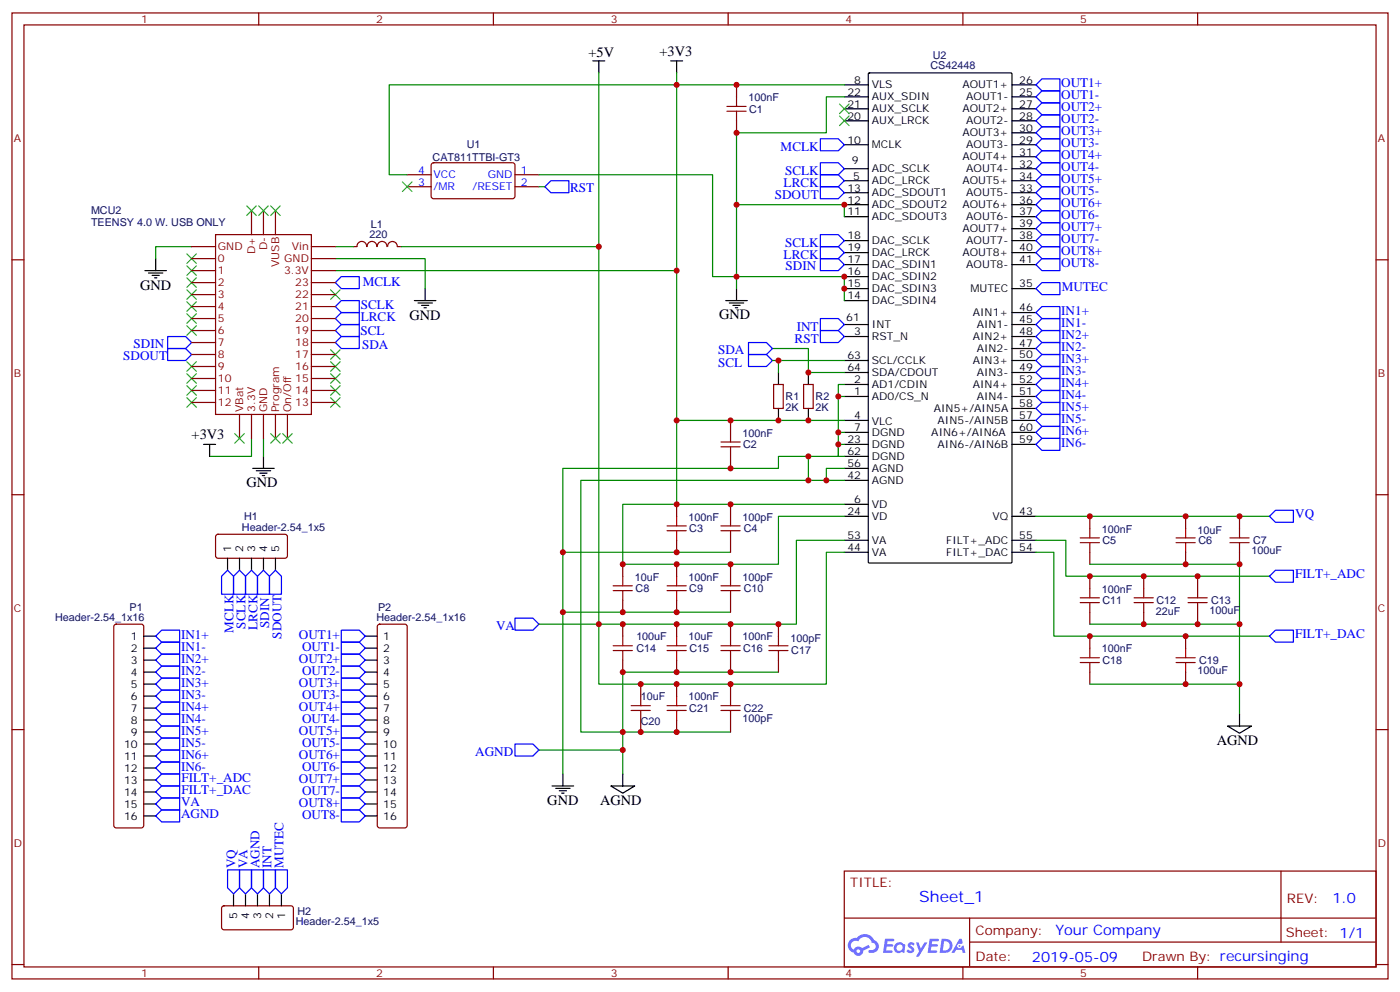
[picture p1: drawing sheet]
<svg xmlns="http://www.w3.org/2000/svg" width="412mm" height="292mm" viewBox="0 0 412 292" stroke-linecap="round" stroke-linejoin="round" font-family="sans-serif">
<g fill="none" stroke="#870000" stroke-width=".35">
<path d="M3.5 3.8h405.4v284.3h-405.4zM7.1 7.3h398.2v277.3h-398.2zM76.2 3.8v3.5M145.3 3.8v3.5M214.5 3.8v3.5M283.6 3.8v3.5M352.8 3.8v3.5M3.5 76.5h3.6M405.3 76.5h3.6M3.5 145.6h3.6M405.3 145.6h3.6M3.5 214.8h3.6"/>
<path d="M405.3 214.8h3.6M248.7 256.4h156.6v28.2h-156.6zM377.3 256.4v20.9M248.7 270.2h156.5M285.6 277.3h119.6M285.6 270.2v14.2M3.5 283.9h3.6M76.2 284.6v3.5M145.3 284.6v3.5M214.5 284.6v3.5M283.6 284.6v3.5M352.8 284.6v3.5"/>
<path d="M405.3 283.9h3.6"/>
</g>
<g fill="#5487ff">
<path d="M267.7 277.6a1.22 1.22 0 0 1 1.7 .2l-.4 .6a.47 .47 0 0 0-.3-.4 .47 .47 0 0 0-.5 .2l.1 .2a1.14 1.14 0 0 1 .8 1.8 1.14 1.14 0 0 1-1.9 0l-.2-.2 .5-.6 .7 .5a.29 .29 0 0 0 .3-.3 .29 .29 0 0 0-.2-.3 1.04 1.04 0 0 1-.6-1.7z"/>
<path d="M260.7 276.3h2.4l.3 .2-.2 .5-1.8 .1-.1 .8h1.5l.3 .4-.3 .4h-1.6l-.2 1.1h1.7l.2 .3-.2 .3-2.6 .1z"/>
<path d="M273.8 276.3h2.4l.3 .2-.1 .5-1.8 .1-.2 .8h1.6l.3 .4-.4 .4h-1.6l-.1 1.1h1.7l.2 .3-.2 .3-2.6 .1z"/>
<path d="M282.6 276.3h.7l.3 1.3-.6 .3a.69 .69 0 0 0-1 .3 .69 .69 0 0 0 .4 .9 .69 .69 0 0 0 .9-.6l.5-.2 .6 2.2h-.8l-.2-.9h-1.8l-.5 .9h-.8z"/>
<path d="M269.8 277.4h.8l.6 1.8 1.1-1.8h.9l-2.6 4.2h-.8l.9-1.5z"/>
<path d="M277.4 276.3l-.6 4.2h1.3a2.11 2.11 0 0 0 2.5-2.1 2.11 2.11 0 0 0-2.5-2.1zM278.1 277.1a1.39 1.39 0 0 1 1.7 1.4 1.39 1.39 0 0 1-1.8 1.3h-.3z"/>
<path d="M263.7 277.9a1.54 1.54 0 0 0-.1 2.2 1.54 1.54 0 0 0 2.2 .1l.6 .3 .3-2.3-.2-.3h-.4a1.49 1.49 0 0 0-2.4 0zM264 278.9a.94 .94 0 0 1 1.8 0 .94 .94 0 0 1-1.8 0z"/>
<path d="M250.4 276.7a2.18 2.18 0 0 0 1.1 3.7 1.44 1.44 0 0 0 1.6 .9 1.44 1.44 0 0 0 1.2-1.4l2-1.1-.5-.7-1.9 1a1.47 1.47 0 0 0-2.4 .4 1.39 1.39 0 0 1-.7-1.9 1.39 1.39 0 0 1 2-.5 2.12 2.12 0 0 1 2.2-1.3 2.12 2.12 0 0 1 1.9 1.7 1.14 1.14 0 0 1 1.1 1.4 1.14 1.14 0 0 1-1.7 .7 .43 .43 0 0 0-.5 .4 .43 .43 0 0 0 .4 .5 1.98 1.98 0 0 0 2.5-1.2 1.98 1.98 0 0 0-1.2-2.6 3.1 3.1 0 0 0-5.3-.6l-.9 .1zM252.3 280a.55 .55 0 0 1 1.1 0 .55 .55 0 0 1-1.1 0z"/>
<circle cx="282.6" cy="278.4" r=".26"/>
</g>
<path d="M255.8 21.6l.3-.2h41.6l.3 .2 .1 143.8-.4 .3h-41.6l-.3-.3z" fill="#fff" stroke="#000" stroke-width=".35"/>
<g fill="none" stroke="#000" stroke-width=".35">
<path d="M174.6 17.9h3.6M176.4 17.9v3.5M197.6 17.9h3.5M199.3 17.9v3.5M248.7 25h7.1M248.7 28.5h7.1M248.7 32h7.1M248.7 35.6h7.1M298.1 25h7.1M298.1 28.5h7.1M298.1 32h7.1M298.1 35.6h7.1"/>
<path d="M298.1 39.1h7.1M248.7 49.7h7.1M248.7 53.2h7.1M248.7 42.6h7.1M248.7 56.7h7.1M298.1 49.7h7.1M298.1 53.2h7.1M298.1 42.6h7.1M298.1 46.1h7.1M298.1 56.7h7.1M42.7 79.7h6.3M45.9 76.1v3.6"/>
<path d="M248.7 77.9h7.1M248.7 74.4h7.1M248.7 70.8h7.1M248.7 63.8h7.1M248.7 60.3h7.1M298.1 77.9h7.1M298.1 74.4h7.1M298.1 70.8h7.1M298.1 67.3h7.1M298.1 63.8h7.1M298.1 60.3h7.1M43.7 80.4h4.3"/>
<path d="M44.8 81.1h2.1M45.5 81.8h.7M122.1 88.5h6.3M123.1 89.2h4.3M124.2 89.9h2.1M124.9 90.6h.7M125.2 84.9v3.6M213.8 88.5h6.3M214.8 89.2h4.3M215.9 89.9h2.1M216.6 90.6h.7M217 84.9v3.6"/>
<path d="M248.7 95.5h7.1M248.7 84.9h7.1M248.7 88.5h7.1M248.7 99.1h7.1M248.7 81.4h7.1M298.1 95.5h7.1M298.1 92h7.1M298.1 84.9h7.1M298.1 99.1h7.1M229.3 109.6v3.6M238.1 109.6v3.6M248.7 109.6h7.1"/>
<path d="M248.7 113.2h7.1M248.7 106.1h7.1M248.7 116.7h7.1M298.1 109.6h7.1M298.1 113.2h7.1M298.1 106.1h7.1M298.1 102.6h7.1M298.1 116.7h7.1M60 130.8h3.5M61.7 130.8v3.5M74.4 137.9h6.4M75.5 138.6h4.2"/>
<path d="M76.6 139.3h2.1M77.3 140h.7M77.6 134.3v3.6M229.3 120.2v3.6M238.1 120.2v3.6M248.7 123.8h7.1M248.7 130.8h7.1M248.7 127.3h7.1M248.7 134.3h7.1M248.7 137.9h7.1M298.1 123.8h7.1M298.1 130.8h7.1"/>
<path d="M298.1 127.3h7.1M298.1 120.2h7.1M248.7 159h7.1M248.7 148.4h7.1M248.7 152h7.1M248.7 141.4h7.1M298.1 159h7.1M298.1 152h7.1M67 164.3v3.6M70.6 164.3v3.6M74.1 164.3v3.6M77.6 164.3v3.6"/>
<path d="M81.1 164.3v3.6M248.7 162.6h7.1M298.1 162.6h7.1M42.3 187.3h3.6M42.3 190.8h3.6M42.3 194.3h3.6M42.3 197.8h3.6M107.6 187.3h3.5M107.6 190.8h3.5M107.6 194.3h3.5M107.6 197.8h3.5M42.3 201.4h3.6"/>
<path d="M42.3 204.9h3.6M42.3 208.4h3.6M42.3 211.9h3.6M42.3 215.5h3.6M42.3 219h3.6M107.6 201.4h3.5M107.6 204.9h3.5M107.6 208.4h3.5M107.6 211.9h3.5M107.6 215.5h3.5M107.6 219h3.5M361.6 213.7h7.1l-3.6 2.1z"/>
<path d="M365.1 210.2v3.5M42.3 222.5h3.6M42.3 226.1h3.6M42.3 229.6h3.6M42.3 233.1h3.6M42.3 236.6h3.6M107.6 222.5h3.5M107.6 226.1h3.5M107.6 229.6h3.5M107.6 233.1h3.5M107.6 236.6h3.5M162.6 231.4h6.4"/>
<path d="M163.7 232.1h4.2M164.7 232.8h2.2M165.5 233.5h.7M165.8 227.8v3.6M179.9 231.4h7.1l-3.6 2.1zM183.4 227.8v3.6M42.3 240.2h3.6M107.6 240.2h3.5M68.8 263.1v3.5M72.3 263.1v3.5M75.8 263.1v3.5M79.4 263.1v3.5"/>
<path d="M82.9 263.1v3.5"/>
</g>
<g fill="none" stroke="#008700" stroke-width=".35">
<path d="M176.4 21.4v180h67v-38.8h5.3M199.3 21.4v127h49.4M248.7 25h-134v26.4h5.2M248.7 28.5h-5.3v10.6h-26.4v45.8M158.7 51.4h51.2v30h38.8v7.1M158.7 55h1.8M56.4 72.6h-10.5v3.5M98.8 76.1h26.4v8.8M98.8 72.6h5.3M98.8 79.7h100.5M118.2 72.6h58.2M217 60.3h31.7v3.5"/>
<path d="M227.5 102.6h10.6v7h10.6M227.5 106.1h21.2M229.3 106.1v3.5M246.9 116.7h1.8M248.7 113.2h-1.8v14.1M74.1 129v5.3h-12.4M77.6 129v5.3M199.3 123.8h49.4M238.1 134.3v7.1M248.7 127.3h-1.8v7h1.8M248.7 137.9h-5.3v3.5h5.3M248.7 130.8h-1.8v3.5h-17.6v3.6h-63.5v89.9"/>
<path d="M199.3 148.4h-15.9v17.7h45.9v-14.1h19.4M243.4 141.4h-72.3v74.1h12.3v12.3M248.7 159h-14.1v24.7h-75.9M305.2 152h68.7M305.2 159h8.8v10.6h59.9M165.8 162.6h49.4M305.2 162.6h5.2v24.7h63.5M321 166.1h44.1v44.1M165.8 180.2h49.4M229.3 197.8h-45.9v17.7h31.8M321 183.7h44.1M321 201.4h44.1"/>
<path d="M158.7 220.8h24.7"/>
</g>
<g fill="none" stroke="#a10000" stroke-width=".35">
<path d="M214.1 32.7h5.7M214.1 31.3h5.7M217 28.5v2.8M217 32.7v2.9M212.4 131.5h5.6M212.4 130.1h5.6M215.2 127.3v2.8M215.2 131.5v2.8M196.5 156.2h5.6M196.5 154.8h5.6M199.3 152v2.8M199.3 156.2v2.8"/>
<path d="M212.4 156.2h5.6M212.4 154.8h5.6M215.2 152v2.8M215.2 156.2v2.8M318.2 159.7h5.6M318.2 158.3h5.6M321 155.5v2.8M321 159.7v2.9M346.4 159.7h5.7M346.4 158.3h5.7M349.2 155.5v2.8M349.2 159.7v2.9"/>
<path d="M362.3 159.7h5.6M362.3 158.3h5.6M365.1 155.5v2.8M365.1 159.7v2.9M180.6 173.8h5.7M180.6 172.4h5.7M183.4 169.6v2.8M183.4 173.8v2.9M196.5 173.8h5.6M196.5 172.4h5.6M199.3 169.6v2.8M199.3 173.8v2.9"/>
<path d="M212.4 173.8h5.6M212.4 172.4h5.6M215.2 169.6v2.8M215.2 173.8v2.9M318.2 177.4h5.6M318.2 176h5.6M321 173.1v2.9M321 177.4v2.8M334.1 177.4h5.6M334.1 176h5.6M336.9 173.1v2.9M336.9 177.4v2.8"/>
<path d="M350 177.4h5.6M350 176h5.6M352.8 173.1v2.9M352.8 177.4v2.8M180.6 191.5h5.7M180.6 190.1h5.7M183.4 187.3v2.8M183.4 191.5v2.8M196.5 191.5h5.6M196.5 190.1h5.6M199.3 187.3v2.8M199.3 191.5v2.8"/>
<path d="M212.4 191.5h5.6M212.4 190.1h5.6M215.2 187.3v2.8M215.2 191.5v2.8M226.5 191.5h5.6M226.5 190.1h5.6M229.3 187.3v2.8M229.3 191.5v2.8M318.2 195h5.6M318.2 193.6h5.6M321 190.8v2.8M321 195v2.8"/>
<path d="M346.4 195h5.7M346.4 193.6h5.7M349.2 190.8v2.8M349.2 195v2.8M185.9 209.1h5.7M185.9 207.7h5.7M188.7 204.9v2.8M188.7 209.1v2.8M196.5 209.1h5.6M196.5 207.7h5.6M199.3 204.9v2.8M199.3 209.1v2.8"/>
<path d="M212.4 209.1h5.6M212.4 207.7h5.6M215.2 204.9v2.8M215.2 209.1v2.8"/>
</g>
<g fill="none" stroke="#870000" stroke-width=".35">
<path d="M217 25v3.5M217 35.6v3.5M119.9 51.4h7.1M119.9 55h7.1M127.2 48.1l.5-.2 23.6 .1 .4 .6-.1 9.5-.6 .4-23.6-.1-.4-.6v-9.2zM151.7 51.4h7M151.7 55h7M56.4 72.6h7.1M56.4 76.1h7.1M56.4 79.7h7.1M63.5 69.1h28.2v52.9h-28.2zM74.1 62v7.1"/>
<path d="M77.6 62v7.1M81.1 62v7.1M91.7 72.6h7.1M91.7 76.1h7.1M91.7 79.7h7.1M108 72.6a1.41 1.41 0 0 0-1.4-1.5 1.41 1.41 0 0 0-1.4 1.5h-1.1M108.2 72.6a1.41 1.41 0 0 1 1.4-1.5 1.41 1.41 0 0 1 1.4 1.5M111.1 72.6a1.41 1.41 0 0 1 1.5-1.5 1.41 1.41 0 0 1 1.4 1.5M114.2 72.6a1.41 1.41 0 0 1 1.4-1.5 1.41 1.41 0 0 1 1.4 1.5M117.1 72.6h1.1M56.4 83.2h7.1M56.4 86.7h7.1"/>
<path d="M56.4 90.2h7.1M56.4 93.8h7.1M56.4 97.3h7.1M91.7 83.2h7.1M91.7 86.7h7.1M91.7 90.2h7.1M91.7 93.8h7.1M91.7 97.3h7.1M56.4 100.8h7.1M56.4 104.4h7.1M56.4 107.9h7.1M56.4 111.4h7.1"/>
<path d="M56.4 114.9h7.1M56.4 118.5h7.1M91.7 100.8h7.1M91.7 104.4h7.1M91.7 107.9h7.1M91.7 111.4h7.1M91.7 114.9h7.1M91.7 118.5h7.1M227.9 113.2h2.8v7h-2.8zM236.7 113.2h2.8v7h-2.8zM70.6 122v7M74.1 122v7"/>
<path d="M77.6 122v7M81.1 122v7M84.7 122v7M215.2 123.8v3.5M215.2 134.3v3.6M63.7 157.5l.5-.2h20l.5 .7-.1 5.9-.6 .4h-20.1l-.4-.7v-5.6zM199.3 148.4v3.6M199.3 159v3.6M215.2 148.4v3.6M215.2 159v3.6M321 152v3.5M349.2 152v3.5"/>
<path d="M365.1 152v3.5M183.4 166.1v3.5M183.4 176.7v3.5M199.3 166.1v3.5M199.3 176.7v3.5M215.2 166.1v3.5M215.2 176.7v3.5M321 162.6v3.5M321 169.6v3.5M336.9 169.6v3.5M349.2 162.6v3.5M352.8 169.6v3.5"/>
<path d="M365.1 162.6v3.5M33.7 183.9l.5-.2h7.4l.5 .2 .2 .5v58.6l-.2 .5-.5 .2h-7.4l-.5-.2-.2-.5v-58.6zM111.4 183.9l.4-.2h7.4l.5 .2 .2 .5v58.6l-.2 .5-.5 .2h-7.4l-.5-.2-.2-.5v-58.6zM183.4 183.7v3.6M183.4 194.3v3.5M199.3 183.7v3.6M199.3 194.3v3.5M215.2 183.7v3.6M215.2 194.3v3.5M229.3 183.7v3.6M229.3 194.3v3.5M321 180.2v3.5"/>
<path d="M321 187.3v3.5M321 197.8v3.6M336.9 180.2v3.5M349.2 187.3v3.5M349.2 197.8v3.6M352.8 180.2v3.5M188.7 201.4v3.5M188.7 211.9v3.6M199.3 201.4v3.5M199.3 211.9v3.6M215.2 201.4v3.5M215.2 211.9v3.6"/>
<path d="M65.5 266.8l.5-.2 20 .1 .4 .6v6l-.7 .4-20-.1-.4-.6v-5.7z"/>
</g>
<g fill="none" stroke="#00f" stroke-width=".35">
<path d="M305.2 25l1.7-1.8h5.3v3.5h-5.3zM305.2 28.5l1.7-1.8h5.3v3.6h-5.3zM306.9 30.3h5.3v3.5h-5.3l-1.7-1.8zM306.9 33.8h5.3v3.5h-5.3l-1.7-1.7zM306.9 37.3h5.3v3.6h-5.3l-1.7-1.8zM160.5 55l1.8-1.8h5.3v3.5h-5.3zM241.7 40.9h5.2l1.8 1.7-1.8 1.8h-5.2zM241.7 47.9h5.2l1.8 1.8-1.8 1.7h-5.2zM241.7 51.4h5.2l1.8 1.8-1.8 1.8h-5.2zM241.7 55h5.2l1.8 1.7-1.8 1.8h-5.2zM305.2 46.1l1.7-1.7h5.3v3.5h-5.3zM305.2 53.2l1.7-1.8h5.3v3.6h-5.3z"/>
<path d="M306.9 40.9h5.3v3.5h-5.3l-1.7-1.8zM306.9 47.9h5.3v3.5h-5.3l-1.7-1.7zM306.9 55h5.3v3.5h-5.3l-1.7-1.8zM241.7 76.1h5.2l1.8 1.8-1.8 1.8h-5.2zM241.7 69.1h5.2l1.8 1.7-1.8 1.8h-5.2zM241.7 72.6h5.2l1.8 1.8-1.8 1.7h-5.2zM305.2 60.3l1.7-1.8h5.3v3.5h-5.3zM305.2 67.3l1.7-1.8h5.3v3.6h-5.3zM305.2 77.9l1.7-1.8h5.3v3.6h-5.3zM306.9 62h5.3v3.5h-5.3l-1.7-1.7zM306.9 69.1h5.3v3.5h-5.3l-1.7-1.8zM306.9 72.6h5.3v3.5h-5.3l-1.7-1.7z"/>
<path d="M49.4 99.1h5.3l1.7 1.7-1.7 1.8h-5.3zM98.8 83.2l1.7-1.8h5.3v3.5h-5.3zM98.8 93.8l1.7-1.8h5.3v3.5h-5.3zM98.8 97.3l1.7-1.8h5.3v3.6h-5.3zM100.5 88.5h5.3v3.5h-5.3l-1.7-1.8zM241.7 93.8h5.2l1.8 1.7-1.8 1.8h-5.2zM241.7 97.3h5.2l1.8 1.8-1.8 1.7h-5.2zM305.2 92l1.7-1.8h5.3v3.6h-5.3zM305.2 99.1l1.7-1.8h5.3v3.5h-5.3zM305.2 84.9l1.7-1.7h5.3v3.5h-5.3zM306.9 93.8h5.3v3.5h-5.3l-1.7-1.8zM49.4 102.6h5.3l1.7 1.8-1.7 1.7h-5.3z"/>
<path d="M98.8 100.8l1.7-1.7h5.3v3.5h-5.3zM220.5 100.8h5.3l1.7 1.8-1.7 1.8h-5.3zM220.5 104.4h5.3l1.7 1.7-1.7 1.8h-5.3zM305.2 106.1l1.7-1.7h5.3v3.5h-5.3zM305.2 109.6l1.7-1.7h5.3v3.5h-5.3zM305.2 113.2l1.7-1.8h5.3v3.5h-5.3zM306.9 100.8h5.3v3.6h-5.3l-1.7-1.8zM306.9 114.9h5.3v3.6h-5.3l-1.7-1.8zM305.2 120.2l1.7-1.7h5.3v3.5h-5.3zM305.2 127.3l1.7-1.8h5.3v3.5h-5.3zM306.9 122h5.3v3.5h-5.3l-1.7-1.7zM306.9 129h5.3v3.6h-5.3l-1.7-1.8z"/>
<path d="M373.9 152l1.8-1.8h5.3v3.5h-5.3zM67 167.9l1.8 1.7v5.3h-3.5v-5.3zM70.6 167.9l1.7 1.7v5.3h-3.5v-5.3zM74.1 167.9l1.7 1.7v5.3h-3.5v-5.3zM77.6 167.9l1.8 1.7v5.3h-3.6v-5.3zM81.1 167.9l1.8 1.7v5.3h-3.5v-5.3zM373.9 169.6l1.8-1.7h5.3v3.5h-5.3zM45.9 187.3l1.7-1.8h5.3v3.5h-5.3zM45.9 190.8l1.7-1.8h5.3v3.5h-5.3zM47.6 192.5h5.3v3.6h-5.3l-1.7-1.8zM47.6 196.1h5.3v3.5h-5.3l-1.7-1.8zM47.6 199.6h5.3v3.5h-5.3l-1.7-1.7z"/>
<path d="M100.5 185.5h5.3l1.8 1.8-1.8 1.7h-5.3zM100.5 189h5.3l1.8 1.8-1.8 1.7h-5.3zM100.5 192.5h5.3l1.8 1.8-1.8 1.8h-5.3zM100.5 196.1h5.3l1.8 1.7-1.8 1.8h-5.3zM100.5 199.6h5.3l1.8 1.8-1.8 1.7h-5.3zM151.7 182h5.3l1.7 1.7-1.7 1.8h-5.3zM373.9 187.3l1.8-1.8h5.3v3.5h-5.3zM45.9 204.9l1.7-1.8h5.3v3.6h-5.3zM45.9 208.4l1.7-1.7h5.3v3.5h-5.3zM45.9 211.9l1.7-1.7h5.3v3.5h-5.3zM45.9 215.5l1.7-1.8h5.3v3.5h-5.3zM45.9 219l1.7-1.8h5.3v3.6h-5.3z"/>
<path d="M100.5 203.1h5.3l1.8 1.8-1.8 1.8h-5.3zM100.5 206.7h5.3l1.8 1.7-1.8 1.8h-5.3zM100.5 210.2h5.3l1.8 1.7-1.8 1.8h-5.3zM100.5 213.7h5.3l1.8 1.8-1.8 1.7h-5.3zM100.5 217.2h5.3l1.8 1.8-1.8 1.8h-5.3zM151.7 219h5.3l1.7 1.8-1.7 1.7h-5.3zM45.9 222.5l1.7-1.7h5.3v3.5h-5.3zM45.9 226.1l1.7-1.8h5.3v3.5h-5.3zM45.9 236.6l1.7-1.7h5.3v3.5h-5.3zM45.9 229.6l1.7-1.8h5.3v3.6h-5.3zM45.9 233.1l1.7-1.7h5.3v3.5h-5.3zM100.5 220.8h5.3l1.8 1.7-1.8 1.8h-5.3z"/>
<path d="M100.5 224.3h5.3l1.8 1.8-1.8 1.7h-5.3zM100.5 227.8h5.3l1.8 1.8-1.8 1.8h-5.3zM100.5 231.4h5.3l1.8 1.7-1.8 1.8h-5.3zM100.5 234.9h5.3l1.8 1.7-1.8 1.8h-5.3zM100.5 238.4h5.3l1.8 1.8-1.8 1.7h-5.3zM45.9 240.2l1.7-1.8h5.3v3.5h-5.3zM67 256h3.6v5.3l-1.8 1.8-1.8-1.8zM70.6 256h3.5v5.3l-1.8 1.8-1.7-1.8zM74.1 256h3.5v5.3l-1.8 1.8-1.7-1.8zM77.6 256h3.5v5.3l-1.7 1.8-1.8-1.8zM81.1 256h3.6v5.3l-1.8 1.8-1.8-1.8z"/>
</g>
<g fill="none" stroke="#3c3" stroke-width=".35">
<path d="M247.3 30.6l2.8 2.8M247.3 34.1l2.8 2.9M250.1 30.6l-2.8 2.8M250.1 34.1l-2.8 2.9M118.5 53.6l2.9 2.8M121.4 53.6l-2.9 2.8M55 74.7l2.9 2.8M55 78.2l2.9 2.9M57.9 74.7l-2.9 2.8M57.9 78.2l-2.9 2.9M72.7 60.6l2.8 2.8M75.5 60.6l-2.8 2.8"/>
<path d="M76.2 60.6l2.8 2.8M79 60.6l-2.8 2.8M79.7 60.6l2.8 2.8M82.5 60.6l-2.8 2.8M55 81.8l2.9 2.8M55 85.3l2.9 2.8M55 88.8l2.9 2.9M55 92.4l2.9 2.8M55 95.9l2.9 2.8M57.9 81.8l-2.9 2.8M57.9 85.3l-2.9 2.8M57.9 88.8l-2.9 2.9"/>
<path d="M57.9 92.4l-2.9 2.8M57.9 95.9l-2.9 2.8M97.4 85.3l2.8 2.8M100.2 85.3l-2.8 2.8M55 106.5l2.9 2.8M55 110l2.9 2.8M55 113.5l2.9 2.8M55 117.1l2.9 2.8M57.9 106.5l-2.9 2.8M57.9 110l-2.9 2.8M57.9 113.5l-2.9 2.8M57.9 117.1l-2.9 2.8"/>
<path d="M97.4 117.1l2.8 2.8M97.4 113.5l2.8 2.8M97.4 110l2.8 2.8M97.4 106.5l2.8 2.8M97.4 102.9l2.8 2.9M100.2 117.1l-2.8 2.8M100.2 113.5l-2.8 2.8M100.2 110l-2.8 2.8M100.2 106.5l-2.8 2.8M100.2 102.9l-2.8 2.9M69.1 127.6l2.9 2.9M72 127.6l-2.9 2.9"/>
<path d="M79.7 127.6l2.8 2.9M82.5 127.6l-2.8 2.9M83.3 127.6l2.8 2.9M86.1 127.6l-2.8 2.9"/>
</g>
<g fill="#c00">
<circle cx="365.1" cy="166.1" r=".88"/>
<circle cx="365.1" cy="152" r=".88"/>
<circle cx="238.1" cy="134.3" r=".88"/>
<circle cx="238.1" cy="141.4" r=".88"/>
<circle cx="188.7" cy="201.4" r=".88"/>
<circle cx="188.7" cy="215.5" r=".88"/>
<circle cx="176.4" cy="72.6" r=".88"/>
<circle cx="183.4" cy="220.8" r=".88"/>
<circle cx="199.3" cy="197.8" r=".88"/>
<circle cx="199.3" cy="183.7" r=".88"/>
<circle cx="215.2" cy="183.7" r=".88"/>
<circle cx="215.2" cy="197.8" r=".88"/>
<circle cx="229.3" cy="183.7" r=".88"/>
<circle cx="229.3" cy="106.1" r=".88"/>
<circle cx="246.9" cy="116.7" r=".88"/>
<circle cx="238.1" cy="123.8" r=".88"/>
<circle cx="248.7" cy="81.4" r=".88"/>
<circle cx="248.7" cy="84.9" r=".88"/>
<circle cx="248.7" cy="60.3" r=".88"/>
<circle cx="321" cy="187.3" r=".88"/>
<circle cx="321" cy="169.6" r=".88"/>
<circle cx="321" cy="152" r=".88"/>
<circle cx="165.8" cy="180.2" r=".88"/>
<circle cx="165.8" cy="162.6" r=".88"/>
<circle cx="176.4" cy="183.7" r=".88"/>
<circle cx="199.3" cy="201.4" r=".88"/>
<circle cx="217" cy="25" r=".88"/>
<circle cx="199.3" cy="25" r=".88"/>
<circle cx="215.2" cy="123.8" r=".88"/>
<circle cx="199.3" cy="123.8" r=".88"/>
<circle cx="183.4" cy="166.1" r=".88"/>
<circle cx="199.3" cy="148.4" r=".88"/>
<circle cx="215.2" cy="137.9" r=".88"/>
<circle cx="215.2" cy="148.4" r=".88"/>
<circle cx="215.2" cy="166.1" r=".88"/>
<circle cx="199.3" cy="166.1" r=".88"/>
<circle cx="215.2" cy="201.4" r=".88"/>
<circle cx="199.3" cy="215.5" r=".88"/>
<circle cx="183.4" cy="215.5" r=".88"/>
<circle cx="199.3" cy="162.6" r=".88"/>
<circle cx="199.3" cy="180.2" r=".88"/>
<circle cx="183.4" cy="180.2" r=".88"/>
<circle cx="243.4" cy="141.4" r=".88"/>
<circle cx="349.3" cy="166.1" r=".88"/>
<circle cx="365.1" cy="183.7" r=".88"/>
<circle cx="365.1" cy="201.4" r=".88"/>
<circle cx="349.3" cy="201.4" r=".88"/>
<circle cx="229.3" cy="123.8" r=".88"/>
<circle cx="238.1" cy="109.6" r=".88"/>
<circle cx="217" cy="81.4" r=".88"/>
<circle cx="217" cy="60.3" r=".88"/>
<circle cx="246.9" cy="130.8" r=".88"/>
<circle cx="246.9" cy="127.3" r=".88"/>
<circle cx="217" cy="39.1" r=".88"/>
<circle cx="183.4" cy="183.7" r=".88"/>
<circle cx="183.4" cy="197.8" r=".88"/>
<circle cx="349.3" cy="187.3" r=".88"/>
<circle cx="349.3" cy="152" r=".88"/>
<circle cx="199.3" cy="79.7" r=".88"/>
<circle cx="336.9" cy="169.6" r=".88"/>
<circle cx="336.9" cy="183.7" r=".88"/>
<circle cx="352.8" cy="169.6" r=".88"/>
<circle cx="352.8" cy="183.7" r=".88"/>
</g>
<text font-size="4.6" fill="#00f" x="270.8" y="265.4">Sheet_1</text>
<g font-size="4.2">
<text x="173.3" y="16.7">+5V</text>
<text x="194.3" y="16.4">+3V3</text>
<text x="41.3" y="85.3">GND</text>
<text x="120.6" y="94.1">GND</text>
<text x="211.8" y="93.9">GND</text>
<text x="56.4" y="129.2">+3V3</text>
<text x="72.6" y="143.4">GND</text>
<text x="358.4" y="219.4">AGND</text>
<text x="161.2" y="237">GND</text>
<text x="176.7" y="237">AGND</text>
</g>
<g font-size="4.2" fill="#00f">
<text x="392.5" y="265.7">1.0</text>
<text x="310.9" y="275.2">Your Company</text>
<text x="304" y="283">2019-05-09</text>
</g>
<g font-size="3.9" fill="#00f">
<text x="312.6" y="25.7">OUT1+</text>
<text x="312.6" y="29.3">OUT1-</text>
<text x="312.6" y="32.8">OUT2+</text>
<text x="312.6" y="36.3">OUT2-</text>
<text x="312.6" y="39.8">OUT3+</text>
<text x="229.9" y="44.4">MCLK</text>
<text x="312.6" y="43.4">OUT3-</text>
<text x="312.6" y="46.9">OUT4+</text>
<text x="231.3" y="51.4">SCLK</text>
<text x="312.6" y="50.4">OUT4-</text>
<text x="312.6" y="54">OUT5+</text>
<text x="167.9" y="56.4">RST</text>
<text x="228.2" y="58.5">SDOUT</text>
<text x="230.8" y="55">LRCK</text>
<text x="312.6" y="57.5">OUT5-</text>
<text x="312.6" y="61">OUT6+</text>
<text x="312.6" y="64.5">OUT6-</text>
<text x="312.6" y="68.1">OUT7+</text>
<text x="312.6" y="71.6">OUT7-</text>
<text x="230.8" y="76.1">LRCK</text>
<text x="231.3" y="72.6">SCLK</text>
<text x="312.6" y="75.1">OUT8+</text>
<text x="231.4" y="79.5">SDIN</text>
<text x="312.6" y="78.7">OUT8-</text>
<text x="106.9" y="84.2">MCLK</text>
<text x="312.7" y="85.5">MUTEC</text>
<text x="106.3" y="90.9">SCLK</text>
<text x="106.3" y="94.5">LRCK</text>
<text x="312.6" y="92.8">IN1+</text>
<text x="106.2" y="98.7">SCL</text>
<text x="234.1" y="100.8">RST</text>
<text x="234.7" y="97.3">INT</text>
<text x="312.6" y="96.3">IN1-</text>
<text x="312.6" y="99.8">IN2+</text>
<text x="36.3" y="106.1">SDOUT</text>
<text x="39.4" y="102.5">SDIN</text>
<text x="106.7" y="102.6">SDA</text>
<text x="211.5" y="104.2">SDA</text>
<text x="312.6" y="103.3">IN2-</text>
<text x="312.6" y="106.9">IN3+</text>
<text x="211.5" y="108">SCL</text>
<text x="312.6" y="110.4">IN3-</text>
<text x="312.6" y="113.9">IN4+</text>
<text x="312.6" y="117.5">IN4-</text>
<text x="312.6" y="121">IN5+</text>
<text x="312.6" y="124.5">IN5-</text>
<text x="312.6" y="128">IN6+</text>
<text x="312.6" y="131.6">IN6-</text>
<text x="381.5" y="152.6">VQ</text>
<text x="381.5" y="170.2">FILT+_ADC</text>
<text x="72.3" y="185" transform="rotate(-90 72.3 185)">SCLK</text>
<text x="75.8" y="185.5" transform="rotate(-90 75.8 185.5)">LRCK</text>
<text x="79.2" y="184.9" transform="rotate(-90 79.2 184.9)">SDIN</text>
<text x="146.1" y="185.5">VA</text>
<text x="53.3" y="188">IN1+</text>
<text x="53.3" y="191.5">IN1-</text>
<text x="68.8" y="186.3" transform="rotate(-90 68.8 186.3)">MCLK</text>
<text x="82.9" y="187.9" transform="rotate(-90 82.9 187.9)">SDOUT</text>
<text x="88.1" y="188">OUT1+</text>
<text x="89" y="191.5">OUT1-</text>
<text x="381.5" y="187.9">FILT+_DAC</text>
<text x="53.3" y="195.1">IN2+</text>
<text x="88.1" y="195.1">OUT2+</text>
<text x="53.3" y="198.6">IN2-</text>
<text x="53.3" y="202.1">IN3+</text>
<text x="88.1" y="202.1">OUT3+</text>
<text x="89" y="198.6">OUT2-</text>
<text x="53.3" y="205.7">IN3-</text>
<text x="53.3" y="209.2">IN4+</text>
<text x="88.1" y="209.2">OUT4+</text>
<text x="89" y="205.7">OUT3-</text>
<text x="53.3" y="212.7">IN4-</text>
<text x="89" y="212.7">OUT4-</text>
<text x="53.3" y="216.2">IN5+</text>
<text x="53.3" y="219.8">IN5-</text>
<text x="88.1" y="216.2">OUT5+</text>
<text x="89" y="219.8">OUT5-</text>
<text x="53.3" y="223.3">IN6+</text>
<text x="53.3" y="226.8">IN6-</text>
<text x="88.1" y="223.3">OUT6+</text>
<text x="89" y="226.8">OUT6-</text>
<text x="140" y="222.5">AGND</text>
<text x="53.5" y="230.2">FILT+_ADC</text>
<text x="53.5" y="233.7">FILT+_DAC</text>
<text x="88.1" y="230.3">OUT7+</text>
<text x="89" y="233.9">OUT7-</text>
<text x="53.4" y="237.2">VA</text>
<text x="88.1" y="237.4">OUT8+</text>
<text x="53.4" y="240.8">AGND</text>
<text x="89" y="240.9">OUT8-</text>
<text x="69.4" y="255.5" transform="rotate(-90 69.4 255.5)">VQ</text>
<text x="72.9" y="255.6" transform="rotate(-90 72.9 255.6)">VA</text>
<text x="76.4" y="255.6" transform="rotate(-90 76.4 255.6)">AGND</text>
<text x="80" y="255.6" transform="rotate(-90 80 255.6)">INT</text>
<text x="83.5" y="255.5" transform="rotate(-90 83.5 255.5)">MUTEC</text>
</g>
<g font-size="3.9" fill="#800">
<text x="250.5" y="261">TITLE:</text>
<text x="379.1" y="265.7">REV:</text>
<text x="287.4" y="275.2">Company:</text>
<text x="378.7" y="275.8">Sheet: 1/1</text>
<text x="287.4" y="282.9">Date:</text>
<text x="336.4" y="282.9">Drawn By: recursinging</text>
</g>
<g font-size="3.2" fill="#800">
<text x="41.6" y="6.8">1</text>
<text x="110.8" y="6.8">2</text>
<text x="179.9" y="6.8">3</text>
<text x="249.1" y="6.8">4</text>
<text x="318.2" y="6.8">5</text>
<text x="4.1" y="41.9">A</text>
<text x="405.9" y="41.9">A</text>
<text x="64.2" y="73.7">GND</text>
<text x="64.2" y="77.2">0</text>
<text x="75.1" y="74.8" transform="rotate(-90 75.1 74.8)">D+</text>
<text x="78.7" y="73.7" transform="rotate(-90 78.7 73.7)">D-</text>
<text x="83.7" y="77.2">GND</text>
<text x="86" y="73.7">Vin</text>
<text x="64.2" y="80.7">1</text>
<text x="82.2" y="78.6" transform="rotate(-90 82.2 78.6)">VUSB</text>
<text x="83.7" y="80.7">3.3V</text>
<text x="64.2" y="84.2">2</text>
<text x="64.2" y="87.8">3</text>
<text x="87" y="87.8">22</text>
<text x="87" y="84.2">23</text>
<text x="64.2" y="91.3">4</text>
<text x="64.2" y="94.8">5</text>
<text x="87" y="94.8">20</text>
<text x="87" y="91.3">21</text>
<text x="64.2" y="98.4">6</text>
<text x="64.2" y="101.9">7</text>
<text x="87" y="101.9">18</text>
<text x="87" y="98.4">19</text>
<text x="64.2" y="105.4">8</text>
<text x="87" y="105.4">17</text>
<text x="4.1" y="111.1">B</text>
<text x="64.2" y="108.9">9</text>
<text x="64.2" y="112.5">10</text>
<text x="87" y="112.5">15</text>
<text x="87" y="108.9">16</text>
<text x="405.9" y="111.1">B</text>
<text x="64.2" y="116">11</text>
<text x="64.2" y="119.5">12</text>
<text x="87" y="119.5">13</text>
<text x="87" y="116">14</text>
<text x="71.6" y="121.3" transform="rotate(-90 71.6 121.3)">VBat</text>
<text x="75.1" y="121.3" transform="rotate(-90 75.1 121.3)">3.3V</text>
<text x="78.7" y="121.3" transform="rotate(-90 78.7 121.3)">GND</text>
<text x="82.2" y="121.3" transform="rotate(-90 82.2 121.3)">Program</text>
<text x="85.7" y="121.3" transform="rotate(-90 85.7 121.3)">On/Off</text>
<text x="4.1" y="180.2">C</text>
<text x="405.9" y="180.2">C</text>
<text x="4.1" y="249.3">D</text>
<text x="405.9" y="249.3">D</text>
<text x="41.6" y="287.6">1</text>
<text x="110.8" y="287.6">2</text>
<text x="179.9" y="287.6">3</text>
<text x="249.1" y="287.6">4</text>
<text x="318.2" y="287.6">5</text>
</g>
<g font-size="3.2" fill="#000080">
<text x="274.8" y="17.3">U2</text>
<text x="274.1" y="20.4">CS42448</text>
<text x="220.5" y="29.8">100nF</text>
<text x="220.7" y="33.2">C1</text>
<text x="127.4" y="47.4">CAT811TTBI-GT3</text>
<text x="137.5" y="43.6">U1</text>
<text x="26.8" y="63.1">MCU2</text>
<text x="26.8" y="66.6">TEENSY 4.0 W. USB ONLY</text>
<text x="108.8" y="70">220</text>
<text x="109.3" y="67.1">L1</text>
<text x="231.4" y="117.8">R1</text>
<text x="240.2" y="117.8">R2</text>
<text x="231.4" y="121.1">2K</text>
<text x="240.2" y="121.1">2K</text>
<text x="218.7" y="128.5">100nF</text>
<text x="218.9" y="132">C2</text>
<text x="71.9" y="153.1">H1</text>
<text x="202.8" y="153.2">100nF</text>
<text x="218.7" y="153.2">100pF</text>
<text x="71.3" y="156.2">Header-2.54_1x5</text>
<text x="203" y="156.7">C3</text>
<text x="219.1" y="156.6">C4</text>
<text x="324.6" y="156.8">100nF</text>
<text x="324.7" y="160.2">C5</text>
<text x="352.8" y="157.1">10uF</text>
<text x="353" y="160.2">C6</text>
<text x="369.1" y="160.2">C7</text>
<text x="368.7" y="163.1">100uF</text>
<text x="187" y="170.9">10uF</text>
<text x="202.8" y="170.9">100nF</text>
<text x="218.7" y="170.9">100pF</text>
<text x="38.2" y="179.7">P1</text>
<text x="111.4" y="179.7">P2</text>
<text x="187.2" y="174.3">C8</text>
<text x="203" y="174.3">C9</text>
<text x="219.1" y="174.2">C10</text>
<text x="324.6" y="174.4">100nF</text>
<text x="324.7" y="177.8">C11</text>
<text x="340.7" y="177.8">C12</text>
<text x="356.8" y="177.8">C13</text>
<text x="16.3" y="182.7">Header-2.54_1x16</text>
<text x="110.9" y="182.7">Header-2.54_1x16</text>
<text x="340.4" y="181">22uF</text>
<text x="356.3" y="180.8">100uF</text>
<text x="187.4" y="188.3">100uF</text>
<text x="187.4" y="192">C14</text>
<text x="202.8" y="188.5">10uF</text>
<text x="203.1" y="191.9">C15</text>
<text x="218.7" y="188.5">100nF</text>
<text x="218.9" y="191.9">C16</text>
<text x="232.8" y="188.9">100pF</text>
<text x="233.1" y="192.4">C17</text>
<text x="324.6" y="192">100nF</text>
<text x="324.7" y="195.5">C18</text>
<text x="353.3" y="195.5">C19</text>
<text x="352.8" y="198.4">100uF</text>
<text x="188.7" y="206.1">10uF</text>
<text x="202.8" y="206.2">100nF</text>
<text x="203" y="209.6">C21</text>
<text x="219.1" y="209.5">C22</text>
<text x="188.7" y="213.5">C20</text>
<text x="218.7" y="212.7">100pF</text>
<text x="87.6" y="269.2">H2</text>
<text x="87.1" y="272.2">Header-2.54_1x5</text>
</g>
<g font-size="3.2">
<text x="249.6" y="28.2">22</text>
<text x="251.6" y="24.6">8</text>
<text x="256.8" y="26">VLS</text>
<text x="256.8" y="29.6">AUX_SDIN</text>
<text x="283.5" y="26">AOUT1+</text>
<text x="284.6" y="29.6">AOUT1-</text>
<text x="300.2" y="24.6">26</text>
<text x="300.2" y="28.2">25</text>
<text x="249.6" y="31.7">21</text>
<text x="249.6" y="35.2">20</text>
<text x="256.8" y="33.1">AUX_SCLK</text>
<text x="283.5" y="33.1">AOUT2+</text>
<text x="300.2" y="31.7">27</text>
<text x="300.2" y="35.2">28</text>
<text x="256.8" y="36.6">AUX_LRCK</text>
<text x="283.5" y="40.1">AOUT3+</text>
<text x="284.6" y="36.6">AOUT2-</text>
<text x="300.2" y="38.7">30</text>
<text x="249.6" y="42.3">10</text>
<text x="256.8" y="43.7">MCLK</text>
<text x="283.5" y="47.2">AOUT4+</text>
<text x="284.6" y="43.7">AOUT3-</text>
<text x="300.2" y="42.3">29</text>
<text x="300.2" y="45.8">31</text>
<text x="250.9" y="48.3">9</text>
<text x="251.3" y="52.8">5</text>
<text x="256.8" y="50.7">ADC_SCLK</text>
<text x="284.6" y="50.7">AOUT4-</text>
<text x="300.2" y="49.3">32</text>
<text x="300.2" y="52.8">34</text>
<text x="249.6" y="56.4">13</text>
<text x="249.6" y="59.9">12</text>
<text x="256.8" y="54.3">ADC_LRCK</text>
<text x="256.8" y="57.8">ADC_SDOUT1</text>
<text x="283.5" y="54.3">AOUT5+</text>
<text x="284.6" y="57.8">AOUT5-</text>
<text x="300.2" y="59.9">36</text>
<text x="300.2" y="56.4">33</text>
<text x="249.6" y="63.4">11</text>
<text x="256.8" y="61.3">ADC_SDOUT2</text>
<text x="256.8" y="64.8">ADC_SDOUT3</text>
<text x="283.5" y="61.3">AOUT6+</text>
<text x="284.6" y="64.8">AOUT6-</text>
<text x="300.2" y="63.4">37</text>
<text x="249.6" y="70.5">18</text>
<text x="256.8" y="71.9">DAC_SCLK</text>
<text x="283.5" y="68.4">AOUT7+</text>
<text x="284.6" y="71.9">AOUT7-</text>
<text x="300.2" y="70.5">38</text>
<text x="300.2" y="67">39</text>
<text x="249.6" y="74">19</text>
<text x="249.6" y="77.5">17</text>
<text x="256.8" y="75.4">DAC_LRCK</text>
<text x="283.5" y="75.4">AOUT8+</text>
<text x="300.2" y="77.5">41</text>
<text x="300.2" y="74">40</text>
<text x="249.6" y="81.1">16</text>
<text x="256.8" y="79">DAC_SDIN1</text>
<text x="256.8" y="82.5">DAC_SDIN2</text>
<text x="284.6" y="79">AOUT8-</text>
<text x="249.6" y="84.6">15</text>
<text x="249.6" y="88.1">14</text>
<text x="256.8" y="86">DAC_SDIN3</text>
<text x="256.8" y="89.5">DAC_SDIN4</text>
<text x="285.9" y="86">MUTEC</text>
<text x="300.2" y="84.6">35</text>
<text x="249.3" y="94.5">61</text>
<text x="286.5" y="93.1">AIN1+</text>
<text x="300.2" y="95.2">45</text>
<text x="300.2" y="91.7">46</text>
<text x="251.6" y="98.7">3</text>
<text x="256.8" y="96.6">INT</text>
<text x="256.8" y="100.1">RST_N</text>
<text x="286.5" y="100.1">AIN2+</text>
<text x="287.7" y="96.6">AIN1-</text>
<text x="300.2" y="98.7">48</text>
<text x="249.6" y="105.8">63</text>
<text x="256.8" y="107.2">SCL/CCLK</text>
<text x="286.5" y="107.2">AIN3+</text>
<text x="287.7" y="103.6">AIN2-</text>
<text x="300.2" y="105.4">50</text>
<text x="300.2" y="102.2">47</text>
<text x="249.6" y="109.3">64</text>
<text x="251.6" y="112.8">2</text>
<text x="256.8" y="110.7">SDA/CDOUT</text>
<text x="287.7" y="110.7">AIN3-</text>
<text x="300.2" y="109.3">49</text>
<text x="300.2" y="112.8">52</text>
<text x="251.6" y="116.3">1</text>
<text x="256.8" y="114.2">AD1/CDIN</text>
<text x="256.8" y="117.8">AD0/CS_N</text>
<text x="286.5" y="114.2">AIN4+</text>
<text x="287.7" y="117.8">AIN4-</text>
<text x="300.2" y="119.9">58</text>
<text x="300.2" y="116.3">51</text>
<text x="251.6" y="123.4">4</text>
<text x="256.8" y="125.2">VLC</text>
<text x="275" y="121.3">AIN5+/AIN5A</text>
<text x="276.2" y="124.8">AIN5-/AIN5B</text>
<text x="300.2" y="123.4">57</text>
<text x="249.6" y="130.5">23</text>
<text x="251.6" y="126.9">7</text>
<text x="256.8" y="131.9">DGND</text>
<text x="256.8" y="128.3">DGND</text>
<text x="274.3" y="128.3">AIN6+/AIN6A</text>
<text x="276.2" y="131.9">AIN6-/AIN6B</text>
<text x="300.2" y="130.5">59</text>
<text x="300.2" y="126.9">60</text>
<text x="249.6" y="134">62</text>
<text x="249.6" y="137.5">56</text>
<text x="256.8" y="135.4">DGND</text>
<text x="249.6" y="141">42</text>
<text x="256.8" y="142.5">AGND</text>
<text x="256.8" y="138.9">AGND</text>
<text x="251.6" y="148.1">6</text>
<text x="256.8" y="149.5">VD</text>
<text x="249.6" y="151.6">24</text>
<text x="256.8" y="153">VD</text>
<text x="292.4" y="153">VQ</text>
<text x="300.2" y="151.6">43</text>
<text x="249.6" y="158.7">53</text>
<text x="256.8" y="160.1">VA</text>
<text x="278.7" y="160.1">FILT+_ADC</text>
<text x="300.2" y="158.7">55</text>
<text x="68.1" y="162.6" transform="rotate(-90 68.1 162.6)">1</text>
<text x="71.6" y="162.6" transform="rotate(-90 71.6 162.6)">2</text>
<text x="75.1" y="162.6" transform="rotate(-90 75.1 162.6)">3</text>
<text x="78.7" y="162.6" transform="rotate(-90 78.7 162.6)">4</text>
<text x="82.2" y="162.6" transform="rotate(-90 82.2 162.6)">5</text>
<text x="249.6" y="162.2">44</text>
<text x="256.8" y="163.6">VA</text>
<text x="278.7" y="163.6">FILT+_DAC</text>
<text x="300.2" y="162.2">54</text>
<text x="38.6" y="188.3">1</text>
<text x="38.6" y="191.8">2</text>
<text x="112.9" y="188.3">1</text>
<text x="112.9" y="191.8">2</text>
<text x="38.6" y="195.4">3</text>
<text x="112.9" y="195.4">3</text>
<text x="38.6" y="198.9">4</text>
<text x="38.6" y="202.4">5</text>
<text x="112.9" y="198.9">4</text>
<text x="112.9" y="202.4">5</text>
<text x="38.6" y="206">6</text>
<text x="38.6" y="209.5">7</text>
<text x="112.9" y="206">6</text>
<text x="112.9" y="209.5">7</text>
<text x="38.6" y="213">8</text>
<text x="112.9" y="213">8</text>
<text x="36.5" y="220.1">10</text>
<text x="38.6" y="216.5">9</text>
<text x="112.9" y="216.5">9</text>
<text x="112.9" y="220.1">10</text>
<text x="36.5" y="223.6">11</text>
<text x="36.5" y="227.1">12</text>
<text x="112.9" y="223.6">11</text>
<text x="112.9" y="227.1">12</text>
<text x="36.5" y="230.6">13</text>
<text x="112.9" y="230.6">13</text>
<text x="36.5" y="234.2">14</text>
<text x="36.5" y="237.7">15</text>
<text x="112.9" y="234.2">14</text>
<text x="112.9" y="237.7">15</text>
<text x="36.5" y="241.2">16</text>
<text x="112.9" y="241.2">16</text>
<text x="69.8" y="270.4" transform="rotate(-90 69.8 270.4)">5</text>
<text x="73.4" y="270.4" transform="rotate(-90 73.4 270.4)">4</text>
<text x="76.9" y="270.4" transform="rotate(-90 76.9 270.4)">3</text>
<text x="80.4" y="270.4" transform="rotate(-90 80.4 270.4)">2</text>
<text x="84" y="270.4" transform="rotate(-90 84 270.4)">1</text>
</g>
<g font-size="3.2" fill="#00f">
<text x="123.2" y="51.1">4</text>
<text x="127.7" y="52.5">VCC</text>
<text x="143.7" y="52.5">GND</text>
<text x="153.5" y="51.1">1</text>
<text x="123.2" y="54.6">3</text>
<text x="127.7" y="56">/MR</text>
<text x="139.2" y="56">/RESET</text>
<text x="153.5" y="54.6">2</text>
</g>
</svg>
